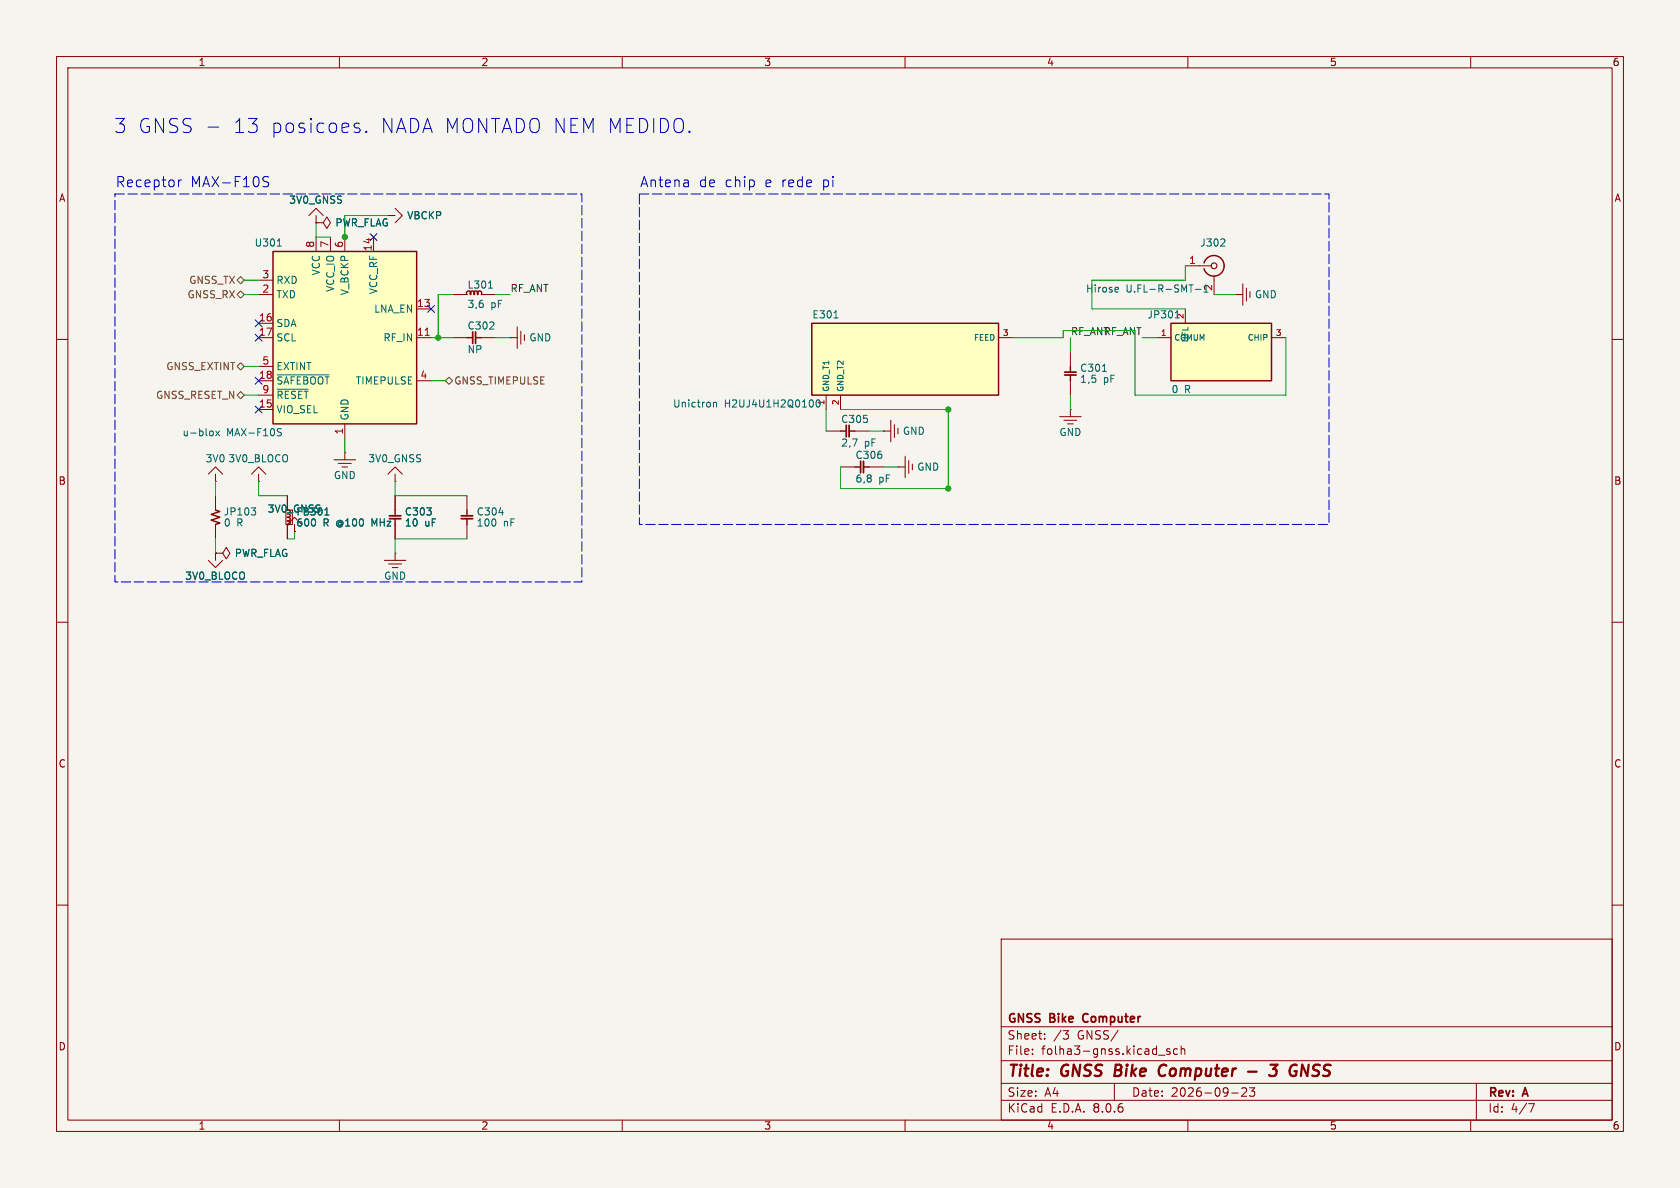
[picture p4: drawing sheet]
<svg xmlns="http://www.w3.org/2000/svg" width="297mm" height="210mm" viewBox="0 0 297 210" stroke-linecap="round" stroke-linejoin="round" font-family="sans-serif">
<path d="M0 0h297v210h-297z" fill="#f5f4ef" stroke="#f5f4ef" stroke-width=".18"/>
<g fill="none" stroke="#840000" stroke-width=".18">
<path d="M10 10h277v190h-277zM12 12h273v186h-273zM60 10v2M110 10v2M160 10v2M210 10v2M260 10v2M10 60h2M209.5 47h4.6M214.6 48.8v3.3M218.4 52.1h.1M218.4 52.1h1.3"/>
<path d="M219.7 50.2v3.8M220.3 50.9v2.3M221 51.6v1M285 60h2M148.6 82.6h2.5M153.7 82.6h2.5M158.7 82.6h.1M158.7 82.6h1.3M160 80.6v3.9M160.7 81.4v2.3M161.3 82v1.1M10 110h2"/>
<path d="M285 110h2M10 160h2M285 160h2M177 166h108v32h-108zM60 198v2M110 198v2M160 198v2M177 194.5h108M177 191.5h108M177 187.5h108M177 181.5h108M182.5 186.3v.1"/>
<path d="M182.5 185.5v.1M184.7 183.6v.1M184.7 182.8v.1M188 182.2h.9l-.5 .6M188.6 182.8l.3 .3v.3l-.3 .3M197 191.5v3M204.8 186.5h1.2M206.8 185.5l-.3-.1-.3 .2 .1 .2 .5 .2v.3h-.6M208.2 185.5l-.5-.1-.2 .3v.4l.1 .2h.6M208.8 185.5l.2-.1 .4 .1 .1 .9M208.8 184.9v1.5M210 198v2"/>
<path d="M217.7 193.2h1.2M220.3 192.4v.5l-.8 .9h.9M220.9 192.3h.9l-.5 .6 .4 .1v.7l-.2 .1h-.4l-.2-.1M260 198v2M261 191.5v6.5M270.2 195.1h1l-.6 1.5"/>
</g>
<path d="M197.3 188.2l-.3 2h.8M205.8 188.2a1.13 1.13 0 0 0-.9 .7 1.13 1.13 0 0 0 .2 1.2l.3 .1 .5-.1M220.6 189.4h1.6M224.6 188.2h1.2l-.7 .8h.3l.2 .2v.6l-.4 .4h-.6M230.2 188.2l.9 2 .3-2" fill="none" stroke="#840000" stroke-width=".4"/>
<path d="M191.6 179.4l-.2 .4 .2 .7" fill="none" stroke="#840000" stroke-width=".3"/>
<path d="M212.9 46.5a1.81 1.81 0 0 1 2-1.3 1.81 1.81 0 0 1 1.5 1.8M216.4 47a1.82 1.82 0 0 1-1.5 1.8 1.82 1.82 0 0 1-2-1.3M151.1 82.6h1M152.7 82.6h1" fill="none" stroke="#840000" stroke-width=".25"/>
<circle cx="214.6" cy="47" r=".51" fill="none" stroke="#840000" stroke-width=".2"/>
<path d="M197.3 50.8h.4v.3l-.6 .1M197.7 51.6h-.4M210.2 50.4h.7M211.3 51.2h1M216.4 42.3l.2 .2-.1 .3-.7 .7h.8" fill="none" stroke="#006464" stroke-width=".18"/>
<path d="M152.1 81.5v2.1M152.7 81.5v2.1" fill="none" stroke="#840000" stroke-width=".31"/>
<path d="M143.5 57.2h33v12.7h-33z" fill="#ffffc2"/>
<path d="M143.5 57.2h33v12.7h-33zM148.6 76.2h1M150.1 76.2h1" fill="none" stroke="#840000" stroke-width=".25"/>
<path d="M176.5 59.7h2.6M146 69.9v2.5M146 76.2h2.6M148.6 69.9v2.5M151.1 76.2h2.6M187.3 73.7h3.8M188.1 74.3h2.3M188.7 74.9h1M189.2 72.4h.1M189.2 72.4v1.3" fill="none" stroke="#840000" stroke-width=".18"/>
<path d="M147.4 56.2h.8M126.1 71.1v.9M126.1 71.2l.2-.1 .3 .1 .1 .8M144.3 70.9v.8M144.5 70.7h.3" fill="none" stroke="#006464" stroke-width=".18"/>
<path d="M149.6 75.2v2M150.1 75.2v2" fill="none" stroke="#840000" stroke-width=".31"/>
<path d="M207 57.2h17.8v10.1h-17.8z" fill="#ffffc2"/>
<path d="M207 57.2h17.8v10.1h-17.8zM38.1 90.2l.8 .2-1.6 .5 1.6 .5-1.6 .5 1.6 .6-.8 .2" fill="none" stroke="#840000" stroke-width=".25"/>
<g fill="none" stroke="#840000" stroke-width=".18">
<path d="M204.5 59.7h2.5M209.5 54.6v2.6M224.8 59.7h2.5M156.2 76.2h.1M156.2 76.2h1.3M157.5 74.3v3.8M158.1 75.1v2.2M158.7 75.7v1M36.8 99.1l1.3 1.2 1.3-1.2M36.8 83.8l1.3-1.2 1.3 1.2M38.1 97.8h.1M38.1 85.1h.1"/>
<path d="M38.1 83.8v1.3M38.1 87.6v2.6M38.1 92.7v2.6M38.1 97.8v1.3M44.4 83.8l1.3-1.2 1.3 1.2M45.7 85.1h.1M45.7 83.8v1.3M59.1 81.3h3.8M59.8 81.9h2.3M60.5 82.6h1M61 80h.1M61 80v1.3"/>
<path d="M68.6 83.8l1.2-1.2 1.3 1.2M69.8 85.1h.1M69.8 83.8v1.3"/>
</g>
<path d="M207.8 56.2h.7M208 55.1l.1-.2v1.3M44.4 89.8h.8l-.4 .5M45 90.3l.2 .2v.3l-.2 .2" fill="none" stroke="#006464" stroke-width=".18"/>
<path d="M48.3 44.5h25.4v30.4h-25.4z" fill="#ffffc2"/>
<path d="M48.3 44.5h25.4v30.4h-25.4zM82.5 52.1v-.4l.2-.2h.4l.2 .3a.14 .14 0 0 1 0 .2 .14 .14 0 0 1-.2 0 .14 .14 0 0 1 0-.2l.1-.3 .3-.1 .3 .1 .1 .3a.14 .14 0 0 1 0 .2 .14 .14 0 0 1-.2 0 .14 .14 0 0 1 0-.2l.2-.3 .2-.1 .3 .1 .1 .3a.14 .14 0 0 1 .1 .2 .14 .14 0 0 1-.2 0 .14 .14 0 0 1 0-.2l.1-.3h.4l.2 .2v.4M82.5 59.7h1.1M84.1 59.7h1M189.2 64.8v1M189.2 66.3v1M50.8 91.4h.2l.3 .2-.1 .4-.4 .1h.3l.2 .3-.2 .3h-.3M69.8 90.2v1M82.5 90.2v1M82.5 91.7v1" fill="none" stroke="#840000" stroke-width=".25"/>
<g fill="none" stroke="#840000" stroke-width=".18">
<path d="M54.6 38.1l1.3-1.3 1.2 1.3M55.9 39.4h.1M55.9 38.1v1.3M55.9 39.4h1.2M57.8 38.4l.6 1-.6 1-.7-1zM68.6 38.1h.1M68.6 38.1h1.2M69.8 36.8l1.3 1.3-1.3 1.3M45.7 59.7h2.6M45.7 57.2h2.6M45.7 52.1h2.6M45.7 49.5h2.6"/>
<path d="M55.9 41.9v2.6M58.4 41.9v2.6M61 41.9v2.6M66 41.9v2.6M73.7 59.7h2.5M73.7 54.6h2.5M80 59.7h2.5M80 52.1h2.5M85.1 59.7h2.5M85.1 52.1h2.5M90.2 59.7h.1M90.2 59.7h1.2"/>
<path d="M91.4 57.8v3.8M92.1 58.5v2.3M92.7 59.2v1M45.7 72.4h2.6M45.7 67.3h2.6M45.7 64.8h2.6M45.7 69.9h2.6M61 74.9v2.6M73.7 67.3h2.5M189.2 62.2v2.6M189.2 67.3v2.6M38.1 97.8h.1"/>
<path d="M38.1 97.8h1.3M40 96.8l.6 1-.6 1-.6-1zM50.5 90.2h1.2v2.5h-1.2zM50.8 87.6v2.6M52.1 94h.1M52.1 92.7v1.3M53.3 92.7l-1.2-1.3-1.3 1.3v2.6M67.9 99.1h3.9M68.7 99.7h2.3M69.8 97.8h.1M69.8 87.6v2.6M69.8 92.7v2.6"/>
<path d="M69.8 97.8v1.3M82.5 87.6v2.6M82.5 92.7v2.6M69.3 100.3h1.1"/>
</g>
<path d="M75.2 59.3h.7" fill="none" stroke="#a90000" stroke-width=".18"/>
<g fill="none" stroke="#006464" stroke-width=".18">
<path d="M49 43.5h.7M86.4 50.9h.7M37.5 76.2l.2 .2v.4l-.2 .2M38.1 76.2l.7 .8M38.8 76.2l-.7 .8M49 66.3h9.2M49 68.8h5.5M49.1 76.3l.5 .2 .1 .2-.1 .3h-.4M49.1 75.8h.6M194.9 65.6h.7M57.4 91h.7M57.7 90l.1-.2v1.2"/>
<path d="M88.2 90.6h.8"/>
</g>
<path d="M83.6 58.7v2M84.1 58.7v2M188.2 65.8h2M188.2 66.3h2M68.8 91.2h2.1M68.8 91.7h2.1M81.5 91.2h2.1M81.5 91.7h2.1" fill="none" stroke="#840000" stroke-width=".31"/>
<path d="M41.9 49.5l.6-.6 .7 .6-.7 .7zM42.5 51.4l.7 .7-.7 .6-.6-.6zM41.9 69.9l.6-.7 .7 .7-.7 .6zM41.9 64.8l.6-.7 .7 .7-.7 .6zM78.7 67.3l.7-.6 .6 .6-.6 .6z" fill="none" stroke="#725600" stroke-width=".18"/>
<path d="M31.6 31.8v1.2M32.1 31.8l-.4 .1-.1 .3M36.8 22.5h1.9M46.6 31.9l.2 .2a.66 .66 0 0 1 .7 .4l-.1 .3-.2 .2-.7-.1M47.5 31.3l-.7-.1-.2 .2M63 22.6l.6 .1 .1 .4-.4 .3h-.5M63 21.8l.6 .1M64.7 23.2l.2 .1-.2 .1M64.7 23.2l-.1 .1 .1 .1M64.7 23.2v.2" fill="none" stroke="#0000c2" stroke-width=".18"/>
<path d="M20.3 34.3h82.6v68.6h-82.6zM113 34.3h121.9v58.4h-121.9z" fill="none" stroke="#0000c2" stroke-width=".18" stroke-dasharray="1.7 .6"/>
<g fill="none" stroke="#009600" stroke-width=".18">
<path d="M55.9 39.4v2.5h2.5M68.6 38.1h-7.6v3.8M43.2 49.5h2.5M43.2 52.1h2.5M61 41.9h.1M76.2 59.7h3.8M80 52.1h-2.5v7.6M87.6 59.7h2.6M87.6 52.1h2.6M179.1 59.7h8.9v-1.3h12.7v11.5h26.6v-10.2M189.2 59.7v2.5M201.9 59.7h2.6"/>
<path d="M209.5 47v2.5h-16.5v5.1h16.5M214.6 52.1h3.8M43.2 69.9h2.5M43.2 64.8h2.5M61 77.5v2.5M76.2 67.3h2.5M146 72.4v3.8M148.6 72.4h19M153.7 76.2h2.5M167.6 72.4h.1M167.6 72.4v14M189.2 69.9v2.5"/>
<path d="M38.1 85.1v2.5M38.1 95.3v2.5M45.7 85.1v2.5h5.1M52.1 94v1.3h-1.3M69.8 85.1v2.5h12.7M82.5 95.3h-12.7v2.5M148.6 82.6v3.8h19M156.2 82.6h2.5M167.6 86.4h.1"/>
</g>
<path d="M45.1 56.5l1.2 1.3M45.1 59.1l1.2 1.2M46.3 56.5l-1.2 1.3M46.3 59.1l-1.2 1.2M65.4 41.3l1.2 1.2M66.6 41.3l-1.2 1.2M75.6 54l1.2 1.2M76.8 54l-1.2 1.2M45.1 71.8l1.2 1.2M45.1 66.7l1.2 1.2M46.3 71.8l-1.2 1.2M46.3 66.7l-1.2 1.2" fill="none" stroke="#000084" stroke-width=".18"/>
<g fill="#009600" stroke="#009600" stroke-width=".18">
<circle cx="61" cy="41.9" r=".46"/>
<circle cx="77.5" cy="59.7" r=".46"/>
<circle cx="167.6" cy="86.4" r=".46"/>
<circle cx="167.6" cy="72.4" r=".46"/>
</g>
<g font-size="3.5" fill="#0000c2">
<text x="20" y="23.8">3 GNSS -</text>
<text x="40.9" y="23.8">13</text>
<text x="47.6" y="23.8">posicoes.</text>
<text x="66.9" y="23.8">NADA MONTADO NEM MEDIDO.</text>
</g>
<g font-size="2.8" fill="#840000">
<text x="178" y="190.9">Title:</text>
<text x="187.7" y="190.9">GNSS</text>
<text x="197.9" y="190.9">Bike</text>
<text x="206.5" y="190.9">Computer</text>
<text x="223" y="190.9">-</text>
<text x="227.8" y="190.9">3</text>
<text x="232" y="190.9">GNSS</text>
</g>
<g font-size="2.5" fill="#0000c2">
<text x="20.3" y="33.2">Receptor</text>
<text x="33.6" y="33.2">MAX-F10S</text>
<text x="113" y="33.2">Antena</text>
<text x="123.5" y="33.2">de</text>
<text x="128.1" y="33.2">chip</text>
<text x="135.3" y="33.2">e rede</text>
<text x="145.6" y="33.2">pi</text>
</g>
<g font-size="2.1" fill="#840000">
<text x="178" y="184">Sheet:</text>
<text x="178" y="181.2">GNSS</text>
<text x="185.7" y="181.2">Bike</text>
<text x="186.2" y="184">/3</text>
<text x="190.5" y="184">GNSS/</text>
<text x="192.1" y="181.2">Computer</text>
<text x="178" y="186.7">File:</text>
<text x="184.1" y="186.7">folha3-gnss.kicad_sch</text>
<text x="178" y="196.9">KiCad</text>
<text x="178" y="194.1">Size:</text>
<text x="184.7" y="194.1">A4</text>
<text x="185.7" y="196.9">E.D.A.</text>
<text x="193.3" y="196.9">8.0.6</text>
<text x="200" y="194.1">Date:</text>
<text x="207" y="194.1">2026-09-23</text>
<text x="263" y="194.3">Rev:</text>
<text x="263" y="196.9">Id:</text>
<text x="267.1" y="196.9">4/7</text>
<text x="269.4" y="194.3">A</text>
</g>
<g font-size="1.8" fill="#840000">
<text x="35" y="11.9">1</text>
<text x="85" y="11.9">2</text>
<text x="135" y="11.9">3</text>
<text x="185" y="11.9">4</text>
<text x="235" y="11.9">5</text>
<text x="285" y="11.9">6</text>
<text x="10.3" y="35.9">A</text>
<text x="285.3" y="35.9">A</text>
<text x="10.3" y="85.9">B</text>
<text x="285.3" y="85.9">B</text>
<text x="10.3" y="135.9">C</text>
<text x="285.3" y="135.9">C</text>
<text x="10.3" y="185.9">D</text>
<text x="285.3" y="185.9">D</text>
<text x="35" y="199.9">1</text>
<text x="85" y="199.9">2</text>
<text x="135" y="199.9">3</text>
<text x="185" y="199.9">4</text>
<text x="235" y="199.9">5</text>
<text x="285" y="199.9">6</text>
</g>
<g font-size="1.8" fill="#006464">
<text x="51" y="36.2">3V0_GNSS</text>
<text x="59.2" y="40.2">PWR_FLAG</text>
<text x="71.9" y="39">VBCKP</text>
<text x="44.9" y="43.8">U301</text>
<text x="212.1" y="43.8">J302</text>
<text x="48.8" y="52.9">TXD</text>
<text x="48.8" y="50.4">RXD</text>
<text x="56.7" y="48.8" transform="rotate(-90 56.7 48.8)">VCC</text>
<text x="59.3" y="51.7" transform="rotate(-90 59.3 51.7)">VCC_IO</text>
<text x="61.8" y="52.3" transform="rotate(-90 61.8 52.3)">V_BCKP</text>
<text x="66.9" y="52.1" transform="rotate(-90 66.9 52.1)">VCC_RF</text>
<text x="82.6" y="51.2">L301</text>
<text x="191.9" y="51.9">Hirose</text>
<text x="199" y="51.9">U.FL-R-SMT-1</text>
<text x="214.4" y="51.5" transform="rotate(-90 214.4 51.5)">2</text>
<text x="221.7" y="52.9">GND</text>
<text x="48.8" y="58">SDA</text>
<text x="66.1" y="55.5">LNA_EN</text>
<text x="82.6" y="58.5">C302</text>
<text x="82.6" y="54.6">3,6</text>
<text x="86.8" y="54.6">pF</text>
<text x="143.5" y="56.5">E301</text>
<text x="202.8" y="56.5">JP301</text>
<text x="48.8" y="60.6">SCL</text>
<text x="48.8" y="65.6">EXTINT</text>
<text x="67.7" y="60.6">RF_IN</text>
<text x="82.6" y="62.6">NP</text>
<text x="93.5" y="60.6">GND</text>
<text x="190.9" y="65.9">C301</text>
<text x="48.8" y="68.2">~{SAFEBOOT}</text>
<text x="48.8" y="70.7">~{RESET}</text>
<text x="62.8" y="68.2">TIMEPULSE</text>
<text x="190.9" y="67.9">1,5</text>
<text x="195.1" y="67.9">pF</text>
<text x="207" y="69.7">0</text>
<text x="209.4" y="69.7">R</text>
<text x="32.2" y="77.3">u-blox</text>
<text x="40.1" y="77.3">MAX-F10S</text>
<text x="48.8" y="73.3">VIO_SEL</text>
<text x="61.8" y="74.4" transform="rotate(-90 61.8 74.4)">GND</text>
<text x="118.9" y="72.2">Unictron</text>
<text x="128" y="72.2">H2UJ4U1H2Q0100</text>
<text x="148.6" y="75">C305</text>
<text x="159.5" y="77.1">GND</text>
<text x="187.2" y="77.3">GND</text>
<text x="36.2" y="81.9">3V0</text>
<text x="40.3" y="81.9">3V0_BLOCO</text>
<text x="65" y="81.9">3V0_GNSS</text>
<text x="148.6" y="79.2">2,7</text>
<text x="151.1" y="81.3">C306</text>
<text x="152.8" y="79.2">pF</text>
<text x="162.1" y="83.4">GND</text>
<text x="58.9" y="84.9">GND</text>
<text x="151.1" y="85.5">6,8</text>
<text x="155.3" y="85.5">pF</text>
<text x="39.5" y="91.3">JP103</text>
<text x="39.5" y="93.3">0</text>
<text x="41.9" y="93.3">R</text>
<text x="47.2" y="90.8">3V0_GNSS</text>
<text x="52.3" y="91.3">FB301</text>
<text x="52.3" y="93.3">600</text>
<text x="57.1" y="93.3">R @100</text>
<text x="66" y="93.3">MHz</text>
<text x="71.5" y="91.3">C303</text>
<text x="71.5" y="93.3">10</text>
<text x="75.1" y="93.3">uF</text>
<text x="84.2" y="91.3">C304</text>
<text x="84.2" y="93.3">100</text>
<text x="89" y="93.3">nF</text>
<text x="41.4" y="98.7">PWR_FLAG</text>
<text x="32.6" y="102.7">3V0_BLOCO</text>
<text x="67.8" y="102.7">GND</text>
</g>
<g font-size="1.8" fill="#a90000">
<text x="55.6" y="43.9" transform="rotate(-90 55.6 43.9)">8</text>
<text x="58.2" y="43.9" transform="rotate(-90 58.2 43.9)">7</text>
<text x="60.7" y="43.9" transform="rotate(-90 60.7 43.9)">6</text>
<text x="65.8" y="44.5" transform="rotate(-90 65.8 44.5)">14</text>
<text x="210.1" y="46.7">1</text>
<text x="46.3" y="51.8">2</text>
<text x="46.3" y="49.3">3</text>
<text x="45.7" y="56.9">16</text>
<text x="45.7" y="59.4">17</text>
<text x="73.6" y="59.4">11</text>
<text x="73.6" y="54.4">13</text>
<text x="46.3" y="64.5">5</text>
<text x="45.7" y="67.1">18</text>
<text x="46.3" y="69.6">9</text>
<text x="74.2" y="67.1">4</text>
<text x="45.7" y="72.1">15</text>
<text x="60.7" y="76.9" transform="rotate(-90 60.7 76.9)">1</text>
</g>
<g font-size="1.8" fill="#725600">
<text x="33" y="52.9">GNSS_RX</text>
<text x="33.4" y="50.4">GNSS_TX</text>
<text x="29.3" y="65.6">GNSS_EXTINT</text>
<text x="27.5" y="70.7">GNSS_RESET_N</text>
<text x="80.2" y="68.2">GNSS_TIMEPULSE</text>
</g>
<g font-size="1.8" fill="#0f0f0f">
<text x="90.2" y="51.7">RF_ANT</text>
<text x="189.2" y="59.3">RF_ANT</text>
<text x="195" y="59.3">RF_ANT</text>
</g>
<g font-size="1.4" fill="#a90000">
<text x="177.2" y="59.4">3</text>
<text x="205.1" y="59.4">1</text>
<text x="209.3" y="56.5" transform="rotate(-90 209.3 56.5)">2</text>
<text x="225.4" y="59.4">3</text>
<text x="148.3" y="71.7" transform="rotate(-90 148.3 71.7)">2</text>
</g>
<g font-size="1.4" fill="#006464">
<text x="172" y="60.4">FEED</text>
<text x="207.5" y="60.4">COMUM</text>
<text x="210.3" y="60.7" transform="rotate(-90 210.3 60.7)">UFL</text>
<text x="220.4" y="60.4">CHIP</text>
<text x="145.8" y="71.7" transform="rotate(-90 145.8 71.7)">1</text>
<text x="146.8" y="69.3" transform="rotate(-90 146.8 69.3)">GND_T1</text>
<text x="149.3" y="69.3" transform="rotate(-90 149.3 69.3)">GND_T2</text>
</g>
</svg>
